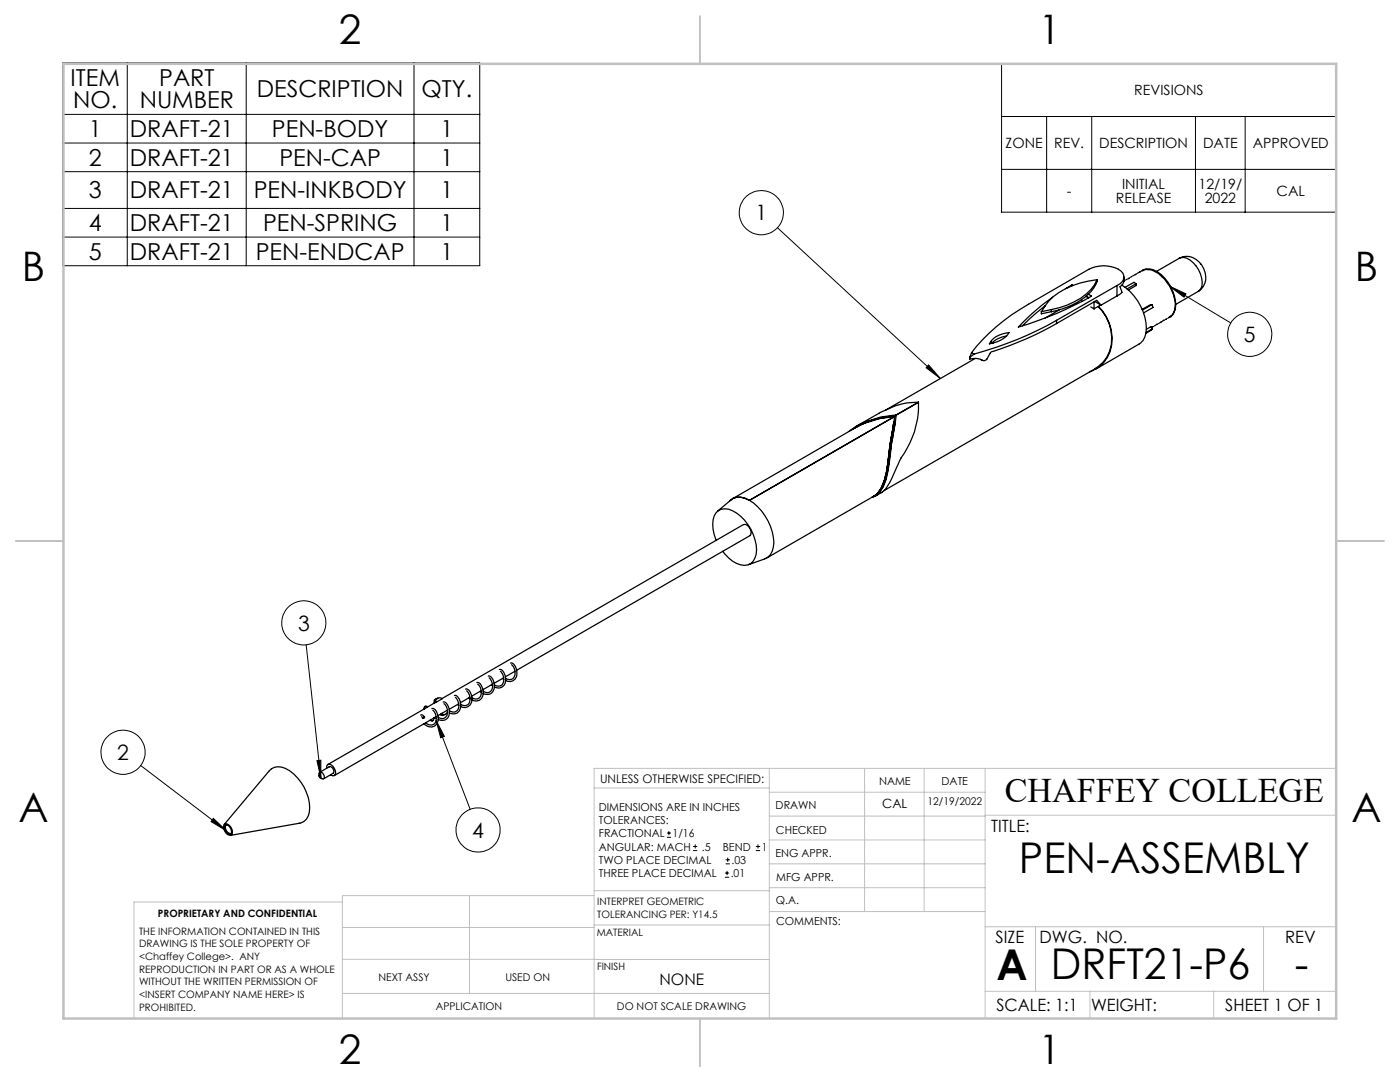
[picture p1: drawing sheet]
<svg xmlns="http://www.w3.org/2000/svg" width="279mm" height="216mm" viewBox="0 0 279 216" stroke-linecap="round" stroke-linejoin="round" font-family="sans-serif">
<g fill="none" stroke="#000" stroke-width=".25">
<path d="M214 56.8l.2 .2M214 56.8l-1.3 .8M214 56.8v.2M215.9 59.8v.4M216.7 59.1l.5 .3M216.8 59.1l.5 .3M217.2 58.7l.6 .4a66.5 66.5 0 0 1-14.6 6.2l3.5-3.4 3.4-2.6M217.2 58.7a15.2 15.2 0 0 1-7.4 3.5M218.9 55.8a5.1 5.1 0 0 1-1.7 2.9M218.9 55.8a10.1 10.1 0 0 1-5.9 5.1l-3.2 .9M218.9 55.8a15.7 15.7 0 0 0-9.6 4.3l-1.5 2.1M222.9 57a1.69 1.69 0 0 0 1.4-1.5 1.69 1.69 0 0 0-1.1-1.8 6.5 6.5 0 0 0-5.9 0l-12.1 7a37.6 37.6 0 0 0-11.3 9.7"/>
<path d="M222.9 57l-12 6.9M222.9 57v2.1M222.9 59.1l-3.2 1.8M223.9 56.9a10.5 10.5 0 0 1 4.8 9.5 2.89 2.89 0 0 1-1.4 2.3l-8.7 5M224.3 55.3a1.88 1.88 0 0 1-.8 1.9l.2 .4a.87 .87 0 0 1-.6 1.4l-.2 .1M224.6 55.9l-.3 .2h.1M225 55.7l-.2 .1M225.3 55.6h-.1M225.5 55.4l-.3 .2M225.9 55.1l-.3 .2M226.4 54.9l-.3 .1M226.7 54.8h-.1"/>
<path d="M226.7 56.6v.4l-1.5 .9M226.7 56.6l-1.8 1M226.7 56.6l-.4-.3-1.8 1M226.8 54.6l-.2 .2M227.3 54.4l-.3 .1M227.6 54.3h-.1M227.7 54.1l-.3 .2M227.9 54a2.6 2.6 0 0 1 3.1 .2 8 8 0 0 1 3.5 7.7l-.3 .6-.7 .7M227.9 54.1l.7-.3 1.2 .1a8 8 0 0 1 4.7 7.9l-.5 1-.7 .5M235.3 51.5a3.5 3.5 0 0 1 4.9 2.2 3.4 3.4 0 0 1-1.1 4.4M235.3 51.5a2.24 2.24 0 0 1 2.8 .9 5.7 5.7 0 0 1 1.8 4.6l-.2 .6-.6 .5M235.3 51.5l-4.5 2.7"/>
<path d="M239.1 58.1l-4.5 2.6M193.5 71.3v.3a2.98 2.98 0 0 1 2.4 .2M193.9 70.4l.5 .3M193.9 70.4l-.4 .9M194.4 70.7l-.9 .6M194.6 71.5l-17.8 10.3M195.9 71.9h.1M197.7 68.2v.3M198 67.8l1.1-.8 2.3-.6a5.1 5.1 0 0 1-4 2.2zM200.9 67.1a4.7 4.7 0 0 0-3 1.4M207.8 62.2v.4l2-.4M208.6 61l-1.9 1.5-2.7 2.5"/>
<path d="M209.8 61.8l-2 .4M209.8 61.8v.4M210.9 63.9a69.8 69.8 0 0 1-16.5 6.8M210.9 64.6a78.4 78.4 0 0 1-13.2 5.7l-.8 1.4a.85 .85 0 0 1-1.1 .1M210.9 63.9v.7M211.5 61.8l-2.9 1.7M217.7 61.2l.6 .4M218.3 60.3v1.3M218.5 60.1l1.2 .8M218.5 73.6l-42.1 24.3M219.1 61.2a8.5 8.5 0 0 1 1.8 10.1l-.8 1-1.6 1.3M219.2 61.1a8.7 8.7 0 0 1 1.8 10.3 6.8 6.8 0 0 1-3.5 2.8"/>
<path d="M219.7 60.9l-1.4 .7M219.7 60.9l-.8-1-8 4.7M229.9 60.8h-.3l-1.7 .9M229.9 60.8l-1.9 1.1M229.9 60.8l.2 .5-1.9 1.1M230 65.6l-.3-.4-.9 .5M230 65.2h-.1M230 65.6l-1.3 .7M230 65.6l-1.3 .9M230.2 65.2l-.3 .1M230.6 64.9l-.2 .2M230.8 64.7h.1"/>
<path d="M231.1 64.6l-.3 .2M231.5 64.4l-.2 .1M232 64.1l-.3 .2v-.1M232.2 63.9h-.1M232.4 63.9l-.2 .1M232.6 63.7h.1M232.9 63.6l-.3 .1M233.3 63.3l-.2 .2M233.5 63.2h.1M149.6 99.8a10.3 10.3 0 0 1 4.7 9.3 2.81 2.81 0 0 1-1.7 2.4l-3.2 1.2M149.6 99.8a3.3 3.3 0 0 0-3.7 0l-2.7 2.2M149.6 99.8h.1"/>
<path d="M149.6 99.8a2.97 2.97 0 0 0-4 .2M170.7 85.3l-24.5 14.2M171 85.2l-.3 .1M172.5 84.5l-1.8 .8M172.5 84.4l-2.4 1.3M172.5 84.4v.1M172.7 84.2l-2.1 1-1.1 .8M172.7 84.2l.1 .1M172.8 84.3l-1.8 .9M174.3 99h.1M174.4 99.1h-.2M174.4 99v.1"/>
<path d="M174.6 99l-.6 .2M177.8 87.5l-.4 3.2a18.7 18.7 0 0 1-1.5 6.5 3.3 3.3 0 0 1-1.4 1.7l-21.5 12.4M177.8 87.5l-.4 3.2a19.1 19.1 0 0 1-1.4 6.6 3.2 3.2 0 0 1-1.5 1.7l.2-.1M177.8 87.5l-.4 3.2a21.7 21.7 0 0 1-1.4 6.6 3.7 3.7 0 0 1-1.6 1.7M177.8 87.5h.1M178.1 87.4l-.5 3.2a21.6 21.6 0 0 1-1.4 6.6l-.8 1-.7 .6M178.2 87.3l-.1 .1M178.4 84.2l-.6 3.3M178.4 84.1l-.6 3.4M178.5 83.1l-3 .4-3 1M178.5 83.1l-2.9 .4-3.1 .9M178.5 83.1h.1"/>
<path d="M178.5 83.1l-.7 4.4M178.5 83.1l-28.9 16.7M178.7 84l-.6 3.4M178.7 83.9v.1M178.9 82.8v.1l-3.2 .5-2.9 .9M178.9 82.8l4.4-2.5v1.4a17.7 17.7 0 0 1-3.5 9.7l-.9 2a13.5 13.5 0 0 1-2.5 4.5l-1.6 1.1a3.4 3.4 0 0 0 1.4-1.8 23.8 23.8 0 0 0 1.6-7.5zM178.9 82.8l-3.2 .4-3 1M183.3 80.3l-2.3 .1a16.6 16.6 0 0 0-5.2 1.9l-4.9 2.8M183.3 80.3l-4.4 2.5M183.3 80.3v.1M142.9 107.8a6.2 6.2 0 0 1 0-5.5 2.49 2.49 0 0 1 3.3-.4 9.1 9.1 0 0 1 4.7 8.7 2.49 2.49 0 0 1-3.9 1.8 7.9 7.9 0 0 1-2.8-2.4M86.7 139.7v.5"/>
<path d="M87.1 139.5l-.1 .5M87.1 139.5l.6-.3 .6 .2-1.3 .8M87.1 139.5l-.4 .2M87.4 139.3l-.7 .4M90.7 138.8l.1-.1a2.16 2.16 0 0 1 .4 3.6 1.69 1.69 0 0 1-1.5-.1M90.9 139.1a2.06 2.06 0 0 1 .3 2.8 1.17 1.17 0 0 1-1.5-.1M92.9 137.5l.1-.1a2.11 2.11 0 0 1 1.1 2.8 1.45 1.45 0 0 1-2.2 .8M93.1 137.8a2.1 2.1 0 0 1 .3 2.8 1.24 1.24 0 0 1-1.5-.1M93.6 139.2l.2 .3M93.8 139.1l-1.9 1.1M95.2 136.2h.1a2.12 2.12 0 0 1 1 2.7 1.45 1.45 0 0 1-2.1 .8M95.4 136.5a2 2 0 0 1 .2 2.8 1.31 1.31 0 0 1-1.4-.1"/>
<path d="M95.8 138l.3 .1M96 137.8l-1.9 1.1M97.4 134.9h.1a2.07 2.07 0 0 1 1.1 2.7 1.44 1.44 0 0 1-2.2 .8M97.6 135.3a2.06 2.06 0 0 1 .3 2.7 1.17 1.17 0 0 1-1.5-.1M98.1 136.7l.2 .1M98.3 136.5l-1.9 1.1M99.7 133.6h.1a2.13 2.13 0 0 1 1 2.7 1.45 1.45 0 0 1-2.1 .8M99.9 133.9a2.1 2.1 0 0 1 .3 2.8 1.24 1.24 0 0 1-1.5-.1M100.3 135.4l.2 .2M100.5 135.3l-1.9 1M101.9 132.3h.1a2.17 2.17 0 0 1 .4 3.5 1.47 1.47 0 0 1-1.5 0M102.1 132.6a2 2 0 0 1 .3 2.8 1.31 1.31 0 0 1-1.5 0"/>
<path d="M102.8 133.9l-1.9 1.1M103.1 133.7l46.5-26.8a1.48 1.48 0 0 0-1.2-2.2l-60.2 34.7M63.7 154.8a.21 .21 0 0 1 .3 .1 .21 .21 0 0 1-.2 .3zM63.7 154.8v-.6a.65 .65 0 0 1 .7 0 .65 .65 0 0 1 .3 .6v.5l-.1 .1-.7-.2M63.8 154.1l1.9-1.1a.84 .84 0 0 1 .8 .4 .84 .84 0 0 1 0 .9l-1.9 1.1M65.5 152.5l-.2 .2-.1 .6M65.5 152.5a1.52 1.52 0 0 1 1.4 2.1l-.5 .2-.4-.2M84 142.7a.63 .63 0 0 1 .7 .4M84.1 143l.3 .3M84.7 141.5l-19.3 11M84.7 141.4v.1M84.9 140.9l-.2 .2v.4"/>
<path d="M85.3 141.1l-.2-.2h-.2l-.2 .5M85.3 141.1l-.6 .3M85.9 143.7l.2 .2 .3-.1M85.9 143.7l-19.2 11.1M86.2 141.4h.1a2.07 2.07 0 0 1 1 2.7 1.57 1.57 0 0 1-2.7 .3M86.4 141.7a2.11 2.11 0 0 1 .3 2.8 1.43 1.43 0 0 1-1.8-.2M86.5 143.3l-.1 .5-.5-.1M86.5 143.3l-.6 .4M86.7 140.2v.1M86.8 143.1l.3 .2M87 140v.2M87 140l-.3 .2"/>
<path d="M87 140.2l-1.7 .9M87 143l-.5 .3M87.9 142.5l.1 .1M88.2 142.3l-.8 .5M88.2 142.3l.1 .2M88.3 142.5l-.3 .1M88.4 140.1h.1a2.12 2.12 0 0 1 1.1 2.7 1.45 1.45 0 0 1-2.1 .7M88.6 140.4a2.05 2.05 0 0 1 .3 2.8 1.12 1.12 0 0 1-1.4-.1M88.8 142.6l-.4 .2-.4-.2M89.3 141.7l-1.1 .6M89.3 142a.69 .69 0 0 1-1 .5M91.3 140.5l.3 .3"/>
<path d="M91.5 140.4l-1.9 1.1M44.7 164.5l9.1-10.7a2.94 2.94 0 0 1 4 0 9.3 9.3 0 0 1 3.9 8.2 2.43 2.43 0 0 1-1.9 2.3l-13.8 2.4M44.8 164.5a1.18 1.18 0 0 1 1.5 1.1l.1 .8-.2 .2a1.47 1.47 0 0 1-1.4-2.1zM45 164.7a1.19 1.19 0 0 1 1 1.7 1.16 1.16 0 0 1-1-1.7zM45.1 164.6a1.25 1.25 0 0 0 1 1.7"/>
<circle cx="84.5" cy="143.2" r=".17"/>
</g>
<g fill="none" stroke="#000" stroke-width=".2">
<path d="M12.6 12.6h83.1v40.4h-83.1zM25.4 12.6v40.4M49.1 12.6v40.4M82.6 12.6v40.4M199.9 12.7h66.8v29.6h-66.8zM12.6 22.8h83.1M12.6 28.5h83.1M12.6 34.3h83.1M199.9 23.2h66.8M199.9 33.8h66.8M208.9 23.2v19.1M217.9 23.2v19.1"/>
<path d="M238.6 23.2v19.1M248.5 23.2v19.1M12.6 41.6h83.1M12.6 47.3h83.1M155.2 45.4l32.5 30.1M233.4 57.1l12.2 7.4M233.4 57.1l3.3 1.5-.4 .7zM185.3 72.8l2.4 2.7-2.9-2.1zM61.1 128.7l2.9 26.6M28.1 152.8l17.1 13M63.3 151.8l.7-.1v3.6zM87 143.8l6.8 17.7"/>
<path d="M87 143.8l1.7 3.1-.8 .3zM42.6 163.3l2.6 2.5-3.1-1.9zM133.1 167.1h.8M133.1 166.2h.8M133.5 165.8v.9M138.3 169.7h.8M138.3 168.9h.8M138.7 168.5v.8M144.7 175h.8M144.7 174.2h.8M144.8 172.4h.9M144.8 171.6h.9"/>
<path d="M145.1 173.8v.8M145.2 171.1v.9M150.8 169.7h.9M150.8 168.9h.9M151.3 168.5v.8"/>
<circle cx="151.9" cy="42.4" r="4.4"/>
<circle cx="249.4" cy="66.7" r="4.4"/>
<circle cx="60.6" cy="124.3" r="4.4"/>
<circle cx="24.6" cy="150.1" r="4.4"/>
<circle cx="95.4" cy="165.6" r="4.4"/>
</g>
<g fill="none" stroke="#c0c0c0" stroke-width=".2">
<path d="M118.6 157.2h34.9M153.5 153.3v49.9M153.5 158.1h43.1M172.5 153.3v28.6M184.4 153.3v28.6M196.6 153.3v49.9M266.7 153.3h-148.1v49.9M68.3 180h-41.6v23.2M93.7 178.7v19.5M118.6 178.7h-50.3v24.5M118.6 177.7h35M153.5 167.6h43.1"/>
<path d="M153.5 162.8h43.1M153.5 172.4h43.1M153.5 177.1h43.1M196.6 162.7h70.1M68.3 198.2h85.2M68.3 191.4l85.2 .1M68.3 185.1h50.3M118.6 184.6h35M153.6 181.9h43M196.6 197.8h70.1M196.6 184.9h70.1M206.7 184.9v12.9"/>
<path d="M217.5 197.8v5.4M242.2 197.8v5.4M252.2 184.9v12.9"/>
</g>
<path d="M139.7 3.2v9.5M3.1 107.9h9.6M266.7 107.9h9.5M139.7 203.2v9.6" fill="none" stroke="#c0c0c0" stroke-width=".25"/>
<path d="M12.7 12.7h254v190.5h-254z" fill="none" stroke="#c0c0c0" stroke-width=".5"/>
<path d="M185.3 72.8l2.4 2.7-2.9-2.1zM233.4 57.1l3.3 1.5-.4 .7zM87 143.8l1.7 3.1-.8 .3zM63.3 151.8l.7-.1v3.6zM42.6 163.3l2.6 2.5-3.1-1.9z" fill="#000"/>
<g font-size="8.5">
<text x="203.3" y="174.2">PEN-ASSEMBLY</text>
<text x="198.9" y="195.5">A</text>
<text x="209.7" y="195.4">DRFT21-P6</text>
<text x="258.4" y="195.4">-</text>
</g>
<g font-size="8.1">
<text x="67.6" y="8.9">2</text>
<text x="207.3" y="8.9">1</text>
<text x="4.4" y="56.1">B</text>
<text x="270.4" y="56.1">B</text>
<text x="3.7" y="164.1">A</text>
<text x="269.7" y="164.1">A</text>
<text x="67.6" y="212.4">2</text>
<text x="207.3" y="212.4">1</text>
</g>
<text font-size="6.9" x="200.5" y="160.1">CHAFFEY COLLEGE</text>
<g font-size="4.7">
<text x="14.1" y="17.1">ITEM</text>
<text x="31.8" y="17.1">PART</text>
<text x="14.6" y="21.6">NO.</text>
<text x="27.9" y="21.6">NUMBER</text>
<text x="51.3" y="19.3">DESCRIPTION</text>
<text x="84.1" y="19.3">QTY.</text>
<text x="17.7" y="27.3">1</text>
<text x="25.9" y="27.3">DRAFT-21</text>
<text x="54.3" y="27.3">PEN-BODY</text>
<text x="87.9" y="27.3">1</text>
<text x="17.7" y="33.1">2</text>
<text x="25.9" y="33.1">DRAFT-21</text>
<text x="55.8" y="33.1">PEN-CAP</text>
<text x="87.9" y="33.1">1</text>
<text x="17.7" y="39.6">3</text>
<text x="25.9" y="39.6">DRAFT-21</text>
<text x="50.7" y="39.6">PEN-INKBODY</text>
<text x="87.9" y="39.6">1</text>
<text x="17.7" y="46.1">4</text>
<text x="25.9" y="46.1">DRAFT-21</text>
<text x="52.5" y="46.1">PEN-SPRING</text>
<text x="87.9" y="46.1">1</text>
<text x="17.7" y="51.8">5</text>
<text x="25.9" y="51.8">DRAFT-21</text>
<text x="51" y="51.8">PEN-ENDCAP</text>
<text x="87.9" y="51.8">1</text>
</g>
<g font-size="4.2">
<text x="150.8" y="44">1</text>
<text x="248.3" y="68.2">5</text>
<text x="59.5" y="125.8">3</text>
<text x="23.4" y="151.6">2</text>
<text x="94.3" y="167.1">4</text>
</g>
<g font-size="3.4">
<text x="197.8" y="166">TITLE:</text>
<text x="198.7" y="188.1">SIZE</text>
<text x="207.5" y="188.1">DWG. NO.</text>
<text x="256.5" y="188.2">REV</text>
<text x="198.8" y="201.7">SCALE: 1:1</text>
<text x="217.7" y="201.8">WEIGHT:</text>
<text x="244.5" y="201.7">SHEET 1 OF 1</text>
</g>
<text font-size="3.2" x="131.6" y="196.6">NONE</text>
<g font-size="2.8">
<text x="226.4" y="19">REVISIONS</text>
<text x="200.7" y="29.6">ZONE</text>
<text x="210.4" y="29.6">REV.</text>
<text x="219.4" y="29.6">DESCRIPTION</text>
<text x="240.1" y="29.6">DATE</text>
<text x="250" y="29.6">APPROVED</text>
<text x="212.9" y="39.1">-</text>
<text x="222.7" y="40.5">RELEASE</text>
<text x="223.9" y="37.7">INITIAL</text>
<text x="239.2" y="37.7">12/19/</text>
<text x="240.4" y="40.5">2022</text>
<text x="254.8" y="39.1">CAL</text>
</g>
<text font-size="2.5" x="176.1" y="161.3">CAL</text>
<text font-size="2.4" x="119.8" y="156.2">UNLESS OTHERWISE SPECIFIED:</text>
<g font-size="2.2">
<text x="119.5" y="161.8">DIMENSIONS ARE IN INCHES</text>
<text x="154.8" y="161.4">DRAWN</text>
<text x="175.4" y="156.6">NAME</text>
<text x="187.9" y="156.7">DATE</text>
<text x="119.5" y="164.4">TOLERANCES:</text>
<text x="119.5" y="167.1">FRACTIONAL</text>
<text x="134.2" y="167.1">1/16</text>
<text x="154.9" y="166.3">CHECKED</text>
<text x="119.5" y="172.4">TWO PLACE DECIMAL</text>
<text x="119.5" y="169.7">ANGULAR: MACH</text>
<text x="140.1" y="169.7">.5</text>
<text x="144.2" y="169.7">BEND</text>
<text x="146" y="172.4">.03</text>
<text x="152" y="169.7">1</text>
<text x="154.8" y="171">ENG APPR.</text>
<text x="119.5" y="175">THREE PLACE DECIMAL</text>
<text x="145.8" y="175">.01</text>
<text x="154.9" y="175.7">MFG APPR.</text>
<text x="154.9" y="180.4">Q.A.</text>
<text x="154.9" y="184.6">COMMENTS:</text>
</g>
<g font-size="2.1">
<text x="185.1" y="160.6">12/19/2022</text>
<text x="75.5" y="195.7">NEXT ASSY</text>
<text x="100.9" y="195.7">USED ON</text>
<text x="86.9" y="201.5">APPLICATION</text>
<text x="123.1" y="201.6">DO NOT SCALE DRAWING</text>
</g>
<g font-size="2">
<text x="31.5" y="182.9">PROPRIETARY AND CONFIDENTIAL</text>
<text x="119.2" y="180.6">INTERPRET GEOMETRIC</text>
<text x="119.2" y="183.1">TOLERANCING PER: Y14.5</text>
<text x="27.8" y="186.5">THE INFORMATION CONTAINED IN THIS</text>
<text x="27.8" y="189">DRAWING IS THE SOLE PROPERTY OF</text>
<text x="27.8" y="191.6">&lt;Chaffey College&gt;. ANY</text>
<text x="119.1" y="186.7">MATERIAL</text>
<text x="27.8" y="194.1">REPRODUCTION IN PART OR AS A WHOLE</text>
<text x="27.8" y="196.6">WITHOUT THE WRITTEN PERMISSION OF</text>
<text x="119.1" y="193.5">FINISH</text>
<text x="27.8" y="199.1">&lt;INSERT COMPANY NAME HERE&gt; IS</text>
<text x="27.8" y="201.7">PROHIBITED.</text>
</g>
</svg>
